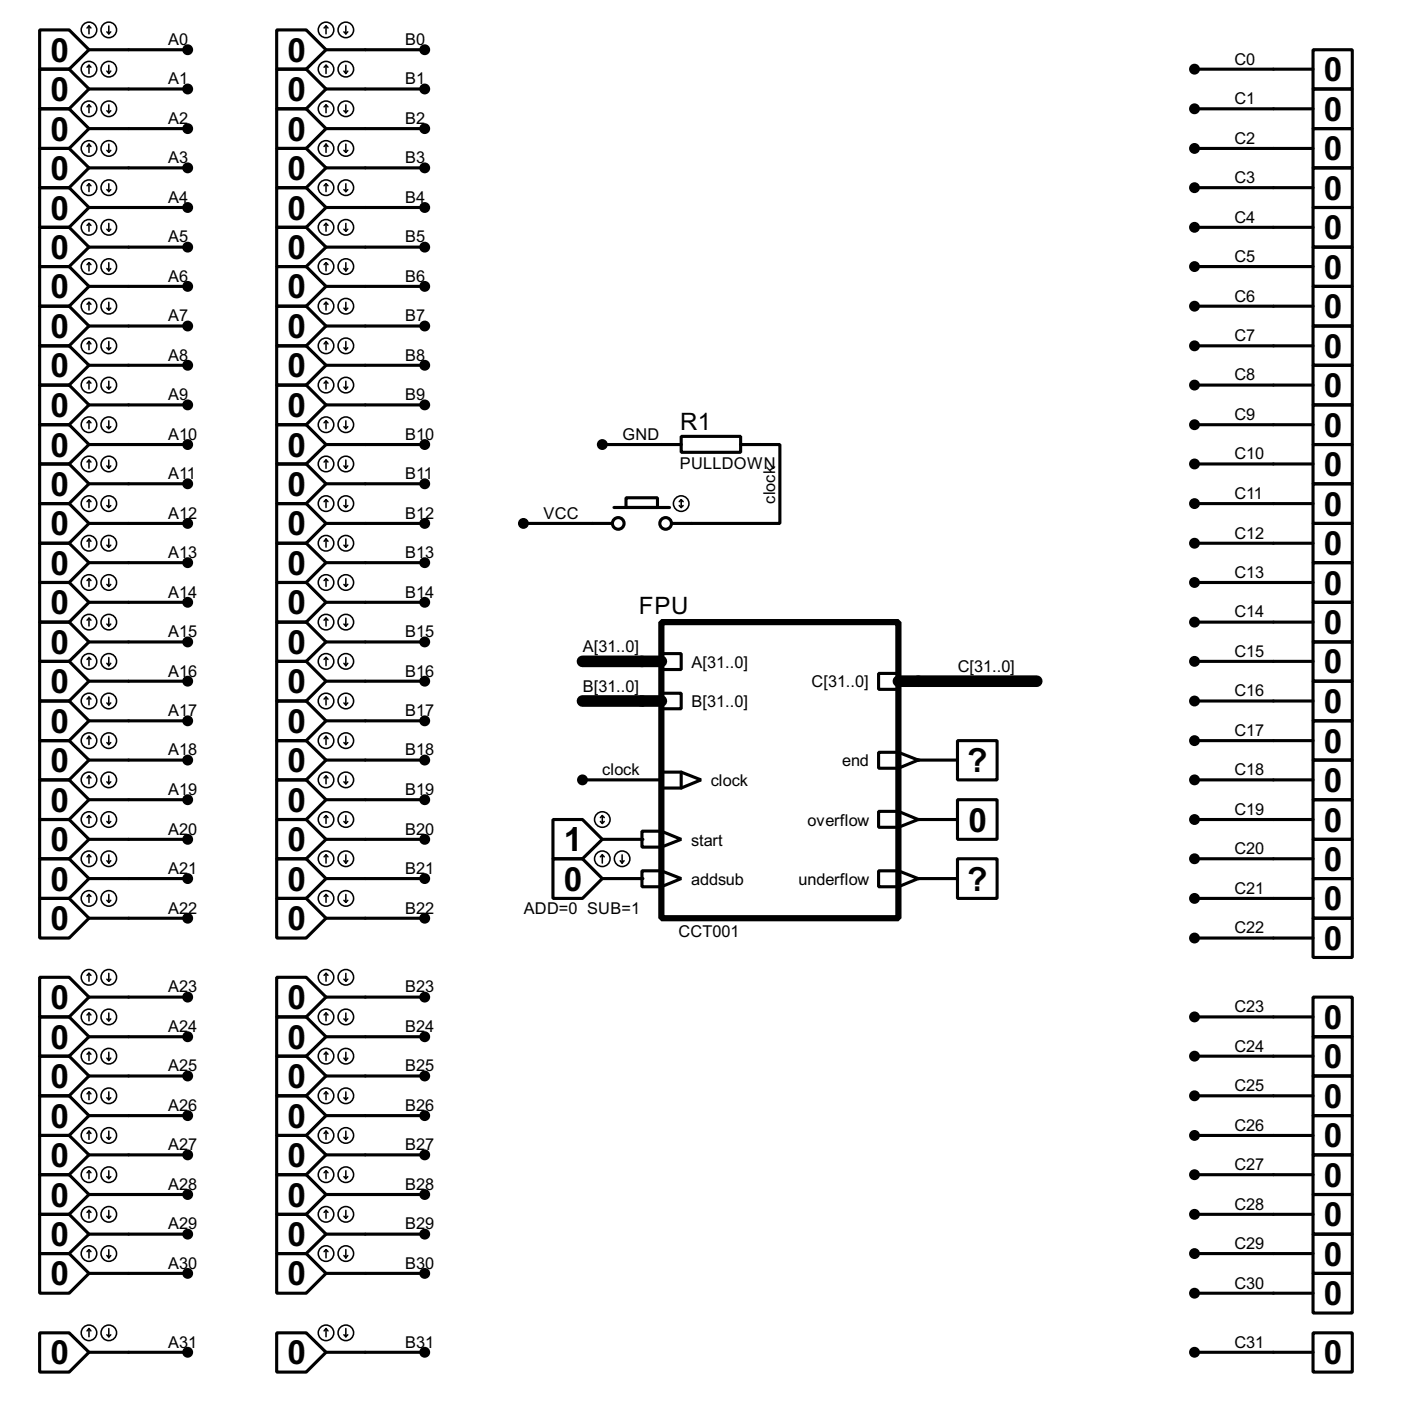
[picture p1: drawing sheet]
<svg xmlns="http://www.w3.org/2000/svg" width="180mm" height="180mm" viewBox="0 0 180 180" stroke-linecap="round" stroke-linejoin="round" font-family="sans-serif">
<path d="M75 85.1h10.1M75 90.2h10.1M115.6 87.7h17.8" fill="none" stroke="#000" stroke-width="1.5"/>
<g fill="none" stroke="#000" stroke-width=".4">
<path d="M5.1 3.9h3.8l2.6 2.5-2.6 2.5h-3.8zM5.1 8.9h3.8l2.6 2.6-2.6 2.5h-3.8zM5.1 14h3.8l2.6 2.6-2.6 2.5h-3.8zM5.1 19.1h3.8l2.6 2.5-2.6 2.6h-3.8zM11.5 6.4h12.7M11.5 11.5h12.7M11.5 16.6h12.7M35.6 3.9h3.8l2.6 2.5-2.6 2.5h-3.8zM35.6 8.9h3.8l2.6 2.6-2.6 2.5h-3.8zM35.6 14h3.8l2.6 2.6-2.6 2.5h-3.8zM35.6 19.1h3.8l2.6 2.5-2.6 2.6h-3.8zM42 6.4h12.7"/>
<path d="M42 11.5h12.7M42 16.6h12.7M153.7 8.9h15.3M153.7 14h15.3M153.7 19.1h15.3M169 6.4h5v5.1h-5zM169 11.5h5v5.1h-5zM169 16.6h5v5h-5zM5.1 24.2h3.8l2.6 2.5-2.6 2.6h-3.8zM5.1 29.3h3.8l2.6 2.5-2.6 2.5h-3.8zM5.1 34.3h3.8l2.6 2.6-2.6 2.5h-3.8zM5.1 39.4h3.8l2.6 2.6-2.6 2.5h-3.8z"/>
<path d="M11.5 21.6h12.7M11.5 26.7h12.7M11.5 31.8h12.7M11.5 36.9h12.7M35.6 24.2h3.8l2.6 2.5-2.6 2.6h-3.8zM35.6 29.3h3.8l2.6 2.5-2.6 2.5h-3.8zM35.6 34.3h3.8l2.6 2.6-2.6 2.5h-3.8zM35.6 39.4h3.8l2.6 2.6-2.6 2.5h-3.8zM42 21.6h12.7M42 26.7h12.7M42 31.8h12.7M42 36.9h12.7"/>
<path d="M153.7 24.2h15.3M153.7 29.3h15.3M153.7 34.3h15.3M153.7 39.4h15.3M169 21.6h5v5.1h-5zM169 26.7h5v5.1h-5zM169 31.8h5v5.1h-5zM169 36.9h5v5.1h-5zM5.1 44.5h3.8l2.6 2.5-2.6 2.6h-3.8zM5.1 49.6h3.8l2.6 2.5-2.6 2.6h-3.8zM5.1 54.7h3.8l2.6 2.5-2.6 2.5h-3.8zM5.1 59.7h3.8l2.6 2.6-2.6 2.5h-3.8z"/>
<path d="M11.5 42h12.7M11.5 47h12.7M11.5 52.1h12.7M11.5 57.2h12.7M35.6 44.5h3.8l2.6 2.5-2.6 2.6h-3.8zM35.6 49.6h3.8l2.6 2.5-2.6 2.6h-3.8zM35.6 54.7h3.8l2.6 2.5-2.6 2.5h-3.8zM35.6 59.7h3.8l2.6 2.6-2.6 2.5h-3.8zM42 42h12.7M42 47h12.7M42 52.1h12.7M42 57.2h12.7"/>
<path d="M77.5 57.2h10.2M87.7 56.2h7.6v2h-7.6zM95.3 57.2h5.1v10.2h-14M153.7 44.5h15.3M153.7 49.6h15.3M153.7 54.7h15.3M153.7 59.7h15.3M169 42h5v5h-5zM169 47h5v5.1h-5zM169 52.1h5v5.1h-5zM169 57.2h5v5.1h-5zM5.1 64.8h3.8l2.6 2.6-2.6 2.5h-3.8z"/>
<path d="M5.1 69.9h3.8l2.6 2.5-2.6 2.6h-3.8zM5.1 75h3.8l2.6 2.5-2.6 2.6h-3.8zM11.5 62.3h12.7M11.5 67.4h12.7M11.5 72.4h12.7M11.5 77.5h12.7M35.6 64.8h3.8l2.6 2.6-2.6 2.5h-3.8zM35.6 69.9h3.8l2.6 2.5-2.6 2.6h-3.8zM35.6 75h3.8l2.6 2.5-2.6 2.6h-3.8zM42 62.3h12.7M42 67.4h12.7M42 72.4h12.7"/>
<path d="M42 77.5h12.7M67.4 67.4h11.4M79 65.3h7.2M80.6 64.1h4v1.2h-4zM153.7 64.8h15.3M153.7 69.9h15.3M153.7 75h15.3M169 62.3h5v5.1h-5zM169 67.4h5v5h-5zM169 72.4h5v5.1h-5zM169 77.5h5v5.1h-5zM5.1 80.1h3.8l2.6 2.5-2.6 2.5h-3.8z"/>
<path d="M5.1 85.1h3.8l2.6 2.6-2.6 2.5h-3.8zM5.1 90.2h3.8l2.6 2.6-2.6 2.5h-3.8zM5.1 95.3h3.8l2.6 2.5-2.6 2.6h-3.8zM11.5 82.6h12.7M11.5 87.7h12.7M11.5 92.8h12.7M11.5 97.8h12.7M35.6 80.1h3.8l2.6 2.5-2.6 2.5h-3.8zM35.6 85.1h3.8l2.6 2.6-2.6 2.5h-3.8zM35.6 90.2h3.8l2.6 2.6-2.6 2.5h-3.8zM35.6 95.3h3.8l2.6 2.5-2.6 2.6h-3.8zM42 82.6h12.7"/>
<path d="M42 87.7h12.7M42 92.8h12.7M42 97.8h12.7M85.1 84.1h2.6v2.1h-2.6zM85.1 89.2h2.6v2h-2.6zM85.1 99.4h2.6l2.5 1-2.5 1h-2.6zM87.7 99.4v2M113.1 86.7h2.5v2h-2.5zM113.1 96.8h2.5l2.6 1-2.6 1.1h-2.5zM115.6 96.8v2.1M118.2 97.8h5M123.2 95.3h5.1v5.1h-5.1z"/>
<path d="M153.7 80.1h15.3M153.7 85.1h15.3M153.7 90.2h15.3M153.7 95.3h15.3M169 82.6h5v5.1h-5zM169 87.7h5v5.1h-5zM169 92.8h5v5h-5zM169 97.8h5v5.1h-5zM5.1 100.4h3.8l2.6 2.5-2.6 2.6h-3.8zM5.1 105.5h3.8l2.6 2.5-2.6 2.5h-3.8zM5.1 110.5h3.8l2.6 2.6-2.6 2.5h-3.8zM5.1 115.6h3.8l2.6 2.6-2.6 2.5h-3.8z"/>
<path d="M11.5 102.9h12.7M11.5 108h12.7M11.5 113.1h12.7M11.5 118.2h12.7M35.6 100.4h3.8l2.6 2.5-2.6 2.6h-3.8zM35.6 105.5h3.8l2.6 2.5-2.6 2.5h-3.8zM35.6 110.5h3.8l2.6 2.6-2.6 2.5h-3.8zM35.6 115.6h3.8l2.6 2.6-2.6 2.5h-3.8zM42 102.9h12.7M42 108h12.7M42 113.1h12.7M42 118.2h12.7"/>
<path d="M71.2 105.5h3.8l2.5 2.5-2.5 2.5h-3.8zM71.2 110.5h3.8l2.5 2.6-2.5 2.5h-3.8zM75 100.4h10.1M77.5 108h5.1M77.5 113.1h5.1M82.6 107h2.5l2.6 1-2.6 1h-2.5zM82.6 112.1h2.5l2.6 1-2.6 1h-2.5zM85.1 107v2M85.1 112.1v2M113.1 104.4h2.5l2.6 1.1-2.6 1h-2.5zM113.1 112.1h2.5l2.6 1-2.6 1h-2.5zM115.6 104.4v2.1"/>
<path d="M115.6 112.1v2M118.2 113.1h5M118.2 105.5h5M123.2 102.9h5.1v5.1h-5.1zM123.2 110.5h5.1v5.1h-5.1zM153.7 100.4h15.3M153.7 105.5h15.3M153.7 110.5h15.3M153.7 115.6h15.3M169 102.9h5v5.1h-5zM169 108h5v5.1h-5zM169 113.1h5v5.1h-5z"/>
<path d="M169 118.2h5v5h-5zM5.1 125.8h3.8l2.6 2.5-2.6 2.6h-3.8zM5.1 130.9h3.8l2.6 2.5-2.6 2.5h-3.8zM5.1 135.9h3.8l2.6 2.6-2.6 2.5h-3.8zM11.5 128.3h12.7M11.5 133.4h12.7M11.5 138.5h12.7M35.6 125.8h3.8l2.6 2.5-2.6 2.6h-3.8zM35.6 130.9h3.8l2.6 2.5-2.6 2.5h-3.8zM35.6 135.9h3.8l2.6 2.6-2.6 2.5h-3.8zM42 128.3h12.7M42 133.4h12.7"/>
<path d="M42 138.5h12.7M153.7 120.7h15.3M153.7 130.9h15.3M153.7 135.9h15.3M169 128.3h5v5.1h-5zM169 133.4h5v5.1h-5zM169 138.5h5v5.1h-5zM5.1 141h3.8l2.6 2.6-2.6 2.5h-3.8zM5.1 146.1h3.8l2.6 2.5-2.6 2.6h-3.8zM5.1 151.2h3.8l2.6 2.5-2.6 2.6h-3.8zM5.1 156.3h3.8l2.6 2.5-2.6 2.5h-3.8zM11.5 143.6h12.7"/>
<path d="M11.5 148.6h12.7M11.5 153.7h12.7M11.5 158.8h12.7M35.6 141h3.8l2.6 2.6-2.6 2.5h-3.8zM35.6 146.1h3.8l2.6 2.5-2.6 2.6h-3.8zM35.6 151.2h3.8l2.6 2.5-2.6 2.6h-3.8zM35.6 156.3h3.8l2.6 2.5-2.6 2.5h-3.8zM42 143.6h12.7M42 148.6h12.7M42 153.7h12.7M42 158.8h12.7M153.7 141h15.3"/>
<path d="M153.7 146.1h15.3M153.7 151.2h15.3M153.7 156.3h15.3M169 143.6h5v5h-5zM169 148.6h5v5.1h-5zM169 153.7h5v5.1h-5zM169 158.8h5v5.1h-5zM5.1 161.3h3.8l2.6 2.6-2.6 2.5h-3.8zM5.1 171.5h3.8l2.6 2.5-2.6 2.6h-3.8zM11.5 163.9h12.7M11.5 174h12.7M35.6 161.3h3.8l2.6 2.6-2.6 2.5h-3.8z"/>
<path d="M35.6 171.5h3.8l2.6 2.5-2.6 2.6h-3.8zM42 163.9h12.7M42 174h12.7M153.7 174h15.3M153.7 161.3h15.3M153.7 166.4h15.3M169 163.9h5v5.1h-5zM169 171.5h5v5.1h-5z"/>
<circle cx="79.5" cy="67.4" r=".75"/>
<circle cx="85.6" cy="67.4" r=".75"/>
</g>
<g fill="#000">
<circle cx="118.2" cy="97.8" r=".2"/>
<circle cx="82.6" cy="108" r=".2"/>
<circle cx="82.6" cy="113.1" r=".2"/>
<circle cx="118.2" cy="105.5" r=".2"/>
<circle cx="118.2" cy="113.1" r=".2"/>
</g>
<g fill="none" stroke="#000" stroke-width=".2">
<path d="M11.5 3.4l-.3 .2M11.5 3.4l.2 .2M11.5 3.4v1M11.5 8.4v1.1M11.5 13.5v1M11.5 18.6v1M11.5 8.4l-.3 .3M11.5 8.4l.2 .3M11.5 13.5l-.3 .3M11.5 13.5l.2 .3M11.5 18.6l-.3 .3M11.5 18.6l.2 .3"/>
<path d="M13.8 4.1l.2 .3M13.8 9.2l.2 .3M13.8 14.3l.2 .2M13.8 19.4l.2 .2M14 3.4v1M14 8.4v1.1M14 13.5v1M14 18.6v1M14.3 4.1l-.3 .3M14.3 9.2l-.3 .3M14.3 14.3l-.3 .2M14.3 19.4l-.3 .2"/>
<path d="M42 8.4l-.3 .3M42 3.4l-.3 .2M42 3.4l.2 .2M42 3.4v1M42 8.4v1.1M42 13.5v1M42 18.6v1M42 8.4l.2 .3M42 13.5l-.3 .3M42 13.5l.2 .3M42 18.6l-.3 .3M42 18.6l.2 .3"/>
<path d="M44.3 4.1l.2 .3M44.3 9.2l.2 .3M44.3 14.3l.2 .2M44.3 19.4l.2 .2M44.5 3.4v1M44.5 8.4v1.1M44.5 13.5v1M44.5 18.6v1M44.8 14.3l-.3 .2M44.8 4.1l-.3 .3M44.8 9.2l-.3 .3M44.8 19.4l-.3 .2"/>
<path d="M11.5 23.7v1M11.5 28.8v1M11.5 33.8v1.1M11.5 38.9v1M11.5 23.7l-.3 .2M11.5 23.7l.2 .2M11.5 28.8l-.3 .2M11.5 28.8l.2 .2M11.5 33.8l-.3 .3M11.5 33.8l.2 .3M11.5 38.9l-.3 .3M11.5 38.9l.2 .3"/>
<path d="M13.8 24.4l.2 .3M13.8 29.5l.2 .3M13.8 34.6l.2 .3M13.8 39.7l.2 .2M14 23.7v1M14 28.8v1M14 33.8v1.1M14 38.9v1M14.3 24.4l-.3 .3M14.3 29.5l-.3 .3M14.3 34.6l-.3 .3M14.3 39.7l-.3 .2"/>
<path d="M42 23.7l-.3 .2M42 33.8l-.3 .3M42 23.7v1M42 28.8v1M42 33.8v1.1M42 38.9v1M42 23.7l.2 .2M42 28.8l-.3 .2M42 28.8l.2 .2M42 33.8l.2 .3M42 38.9l-.3 .3M42 38.9l.2 .3"/>
<path d="M44.3 24.4l.2 .3M44.3 29.5l.2 .3M44.3 34.6l.2 .3M44.3 39.7l.2 .2M44.5 23.7v1M44.5 28.8v1M44.5 33.8v1.1M44.5 38.9v1M44.8 24.4l-.3 .3M44.8 39.7l-.3 .2M44.8 29.5l-.3 .3M44.8 34.6l-.3 .3"/>
<path d="M11.5 44v1M11.5 49.1v1M11.5 54.2v1M11.5 59.2v1.1M11.5 44l-.3 .3M11.5 44l.2 .3M11.5 49.1l-.3 .2M11.5 49.1l.2 .2M11.5 54.2l-.3 .2M11.5 54.2l.2 .2M11.5 59.2l-.3 .3M11.5 59.2l.2 .3"/>
<path d="M13.8 44.8l.2 .2M13.8 49.8l.2 .3M13.8 54.9l.2 .3M13.8 60l.2 .3M14 44v1M14 49.1v1M14 54.2v1M14 59.2v1.1M14.3 44.8l-.3 .2M14.3 49.8l-.3 .3M14.3 54.9l-.3 .3M14.3 60l-.3 .3"/>
<path d="M42 59.2l.2 .3M42 49.1l-.3 .2M42 59.2l-.3 .3M42 44v1M42 49.1v1M42 54.2v1M42 59.2v1.1M42 44l-.3 .3M42 44l.2 .3M42 49.1l.2 .2M42 54.2l-.3 .2M42 54.2l.2 .2"/>
<path d="M44.3 44.8l.2 .2M44.3 49.8l.2 .3M44.3 54.9l.2 .3M44.3 60l.2 .3M44.5 44v1M44.5 49.1v1M44.5 54.2v1M44.5 59.2v1.1M44.8 49.8l-.3 .3M44.8 44.8l-.3 .2M44.8 54.9l-.3 .3M44.8 60l-.3 .3"/>
<path d="M11.5 64.3v1M11.5 69.4v1M11.5 74.5v1M11.5 79.6v1M11.5 64.3l-.3 .3M11.5 64.3l.2 .3M11.5 69.4l-.3 .3M11.5 69.4l.2 .3M11.5 74.5l-.3 .2M11.5 74.5l.2 .2M11.5 79.6l-.3 .2M11.5 79.6l.2 .2"/>
<path d="M13.8 65.1l.2 .2M13.8 70.2l.2 .2M13.8 75.2l.2 .3M14 64.3v1M14 69.4v1M14 74.5v1M14 79.6v1M14.3 65.1l-.3 .2M14.3 70.2l-.3 .2M14.3 75.2l-.3 .3M42 64.3v1M42 69.4v1"/>
<path d="M42 74.5v1M42 79.6v1M42 64.3l-.3 .3M42 64.3l.2 .3M42 69.4l-.3 .3M42 69.4l.2 .3M42 74.5l-.3 .2M42 74.5l.2 .2M42 79.6l-.3 .2M42 79.6l.2 .2M44.3 65.1l.2 .2M44.3 70.2l.2 .2"/>
<path d="M44.3 75.2l.2 .3M44.5 64.3v1M44.5 69.4v1M44.5 74.5v1M44.5 79.6v1M44.8 65.1l-.3 .2M44.8 70.2l-.3 .2M44.8 75.2l-.3 .3M87.4 65.1l.3 .2M87.7 64.3l-.3 .3M87.7 64.3v1M87.7 64.3l.2 .3"/>
<path d="M87.9 65.1l-.2 .2M11.5 84.6v1.1M11.5 89.7v1M11.5 94.8v1M11.5 99.9v1M11.5 84.6l-.3 .3M11.5 84.6l.2 .3M11.5 89.7l-.3 .3M11.5 89.7l.2 .3M11.5 94.8l-.3 .3M11.5 94.8l.2 .3M11.5 99.9l-.3 .2"/>
<path d="M11.5 99.9l.2 .2M13.8 80.3l.2 .3M13.8 85.4l.2 .3M13.8 90.5l.2 .2M13.8 95.6l.2 .2M14 84.6v1.1M14 89.7v1M14 94.8v1M14 99.9v1M14.3 80.3l-.3 .3M14.3 85.4l-.3 .3M14.3 90.5l-.3 .2"/>
<path d="M14.3 95.6l-.3 .2M42 84.6l.2 .3M42 84.6v1.1M42 89.7v1M42 94.8v1M42 99.9v1M42 84.6l-.3 .3M42 89.7l-.3 .3M42 89.7l.2 .3M42 94.8l-.3 .3M42 94.8l.2 .3M42 99.9l-.3 .2"/>
<path d="M42 99.9l.2 .2M44.3 80.3l.2 .3M44.3 85.4l.2 .3M44.3 90.5l.2 .2M44.3 95.6l.2 .2M44.5 84.6v1.1M44.5 89.7v1M44.5 94.8v1M44.5 99.9v1M44.8 80.3l-.3 .3M44.8 85.4l-.3 .3M44.8 90.5l-.3 .2"/>
<path d="M44.8 95.6l-.3 .2M11.5 105v1M11.5 110v1.1M11.5 115.1v1M11.5 105l-.3 .2M11.5 105l.2 .2M11.5 110l-.3 .3M11.5 110l.2 .3M11.5 115.1l-.3 .3M11.5 115.1l.2 .3M13.8 100.6l.2 .3M13.8 105.7l.2 .3"/>
<path d="M13.8 110.8l.2 .3M13.8 115.9l.2 .2M14 105v1M14 110v1.1M14 115.1v1M14.3 100.6l-.3 .3M14.3 105.7l-.3 .3M14.3 110.8l-.3 .3M14.3 115.9l-.3 .2M42 110l-.3 .3M42 105v1M42 110v1.1"/>
<path d="M42 115.1v1M42 105l-.3 .2M42 105l.2 .2M42 110l.2 .3M42 115.1l-.3 .3M42 115.1l.2 .3M44.3 100.6l.2 .3M44.3 105.7l.2 .3M44.3 110.8l.2 .3M44.3 115.9l.2 .2M44.5 105v1M44.5 110v1.1"/>
<path d="M44.5 115.1v1M44.8 100.6l-.3 .3M44.8 115.9l-.3 .2M44.8 105.7l-.3 .3M44.8 110.8l-.3 .3M77.3 105.7l.2 .3M77.5 105l-.2 .2M77.5 105v1M77.5 110v1.1M77.5 105l.3 .2M77.5 110l-.2 .3M77.5 110l.3 .3"/>
<path d="M77.8 105.7l-.3 .3M79.8 110.8l.3 .3M80.1 110v1.1M80.3 110.8l-.2 .3M11.5 125.3v1M11.5 130.4v1M11.5 135.4v1.1M11.5 125.3l-.3 .2M11.5 125.3l.2 .2M11.5 130.4l-.3 .2M11.5 130.4l.2 .2M11.5 135.4l-.3 .3"/>
<path d="M11.5 135.4l.2 .3M13.8 126l.2 .3M13.8 131.1l.2 .3M13.8 136.2l.2 .3M14 125.3v1M14 130.4v1M14 135.4v1.1M14.3 126l-.3 .3M14.3 131.1l-.3 .3M14.3 136.2l-.3 .3M42 125.3l-.3 .2M42 125.3v1"/>
<path d="M42 130.4v1M42 135.4v1.1M42 125.3l.2 .2M42 130.4l-.3 .2M42 130.4l.2 .2M42 135.4l-.3 .3M42 135.4l.2 .3M44.3 126l.2 .3M44.3 131.1l.2 .3M44.3 136.2l.2 .3M44.5 125.3v1M44.5 130.4v1"/>
<path d="M44.5 135.4v1.1M44.8 126l-.3 .3M44.8 131.1l-.3 .3M44.8 136.2l-.3 .3M11.5 140.5v1M11.5 145.6v1M11.5 150.7v1M11.5 155.8v1M11.5 140.5l-.3 .3M11.5 140.5l.2 .3M11.5 145.6l-.3 .3M11.5 145.6l.2 .3"/>
<path d="M11.5 150.7l-.3 .2M11.5 150.7l.2 .2M11.5 155.8l-.3 .2M11.5 155.8l.2 .2M13.8 141.3l.2 .2M13.8 146.4l.2 .2M13.8 151.4l.2 .3M13.8 156.5l.2 .3M14 140.5v1M14 145.6v1M14 150.7v1M14 155.8v1"/>
<path d="M14.3 141.3l-.3 .2M14.3 146.4l-.3 .2M14.3 151.4l-.3 .3M14.3 156.5l-.3 .3M42 140.5v1M42 145.6v1M42 150.7v1M42 155.8v1M42 140.5l-.3 .3M42 140.5l.2 .3M42 145.6l-.3 .3M42 145.6l.2 .3"/>
<path d="M42 150.7l-.3 .2M42 150.7l.2 .2M42 155.8l-.3 .2M42 155.8l.2 .2M44.3 141.3l.2 .2M44.3 146.4l.2 .2M44.3 151.4l.2 .3M44.3 156.5l.2 .3M44.5 140.5v1M44.5 145.6v1M44.5 150.7v1M44.5 155.8v1"/>
<path d="M44.8 141.3l-.3 .2M44.8 146.4l-.3 .2M44.8 151.4l-.3 .3M44.8 156.5l-.3 .3M11.5 160.8v1.1M11.5 171v1M11.5 160.8l-.3 .3M11.5 160.8l.2 .3M11.5 171l-.3 .3M11.5 171l.2 .3M13.8 161.6l.2 .3M13.8 171.8l.2 .2"/>
<path d="M14 160.8v1.1M14 171v1M14.3 161.6l-.3 .3M14.3 171.8l-.3 .2M42 160.8v1.1M42 171v1M42 160.8l-.3 .3M42 160.8l.2 .3M42 171l-.3 .3M42 171l.2 .3M44.3 161.6l.2 .3M44.3 171.8l.2 .2"/>
<path d="M44.5 160.8v1.1M44.5 171v1M44.8 161.6l-.3 .3M44.8 171.8l-.3 .2"/>
<circle cx="11.4" cy="8.9" r="1"/>
<circle cx="11.4" cy="3.9" r="1"/>
<circle cx="11.4" cy="19.1" r="1"/>
<circle cx="11.4" cy="14" r="1"/>
<circle cx="14" cy="8.9" r="1"/>
<circle cx="14" cy="3.9" r="1"/>
<circle cx="14" cy="19.1" r="1"/>
<circle cx="14" cy="14" r="1"/>
<circle cx="41.9" cy="8.9" r="1"/>
<circle cx="41.9" cy="3.9" r="1"/>
<circle cx="41.9" cy="19.1" r="1"/>
<circle cx="41.9" cy="14" r="1"/>
<circle cx="44.5" cy="8.9" r="1"/>
<circle cx="44.5" cy="3.9" r="1"/>
<circle cx="44.5" cy="14" r="1"/>
<circle cx="44.5" cy="19.1" r="1"/>
<circle cx="11.4" cy="29.3" r="1"/>
<circle cx="11.4" cy="34.3" r="1"/>
<circle cx="11.4" cy="39.4" r="1"/>
<circle cx="11.4" cy="24.2" r="1"/>
<circle cx="14" cy="39.4" r="1"/>
<circle cx="14" cy="29.3" r="1"/>
<circle cx="14" cy="34.3" r="1"/>
<circle cx="14" cy="24.2" r="1"/>
<circle cx="41.9" cy="34.3" r="1"/>
<circle cx="41.9" cy="39.4" r="1"/>
<circle cx="41.9" cy="29.3" r="1"/>
<circle cx="41.9" cy="24.2" r="1"/>
<circle cx="44.5" cy="29.3" r="1"/>
<circle cx="44.5" cy="34.3" r="1"/>
<circle cx="44.5" cy="39.4" r="1"/>
<circle cx="44.5" cy="24.2" r="1"/>
<circle cx="11.4" cy="49.6" r="1"/>
<circle cx="11.4" cy="44.5" r="1"/>
<circle cx="11.4" cy="54.7" r="1"/>
<circle cx="11.4" cy="59.7" r="1"/>
<circle cx="14" cy="49.6" r="1"/>
<circle cx="14" cy="44.5" r="1"/>
<circle cx="14" cy="59.7" r="1"/>
<circle cx="14" cy="54.7" r="1"/>
<circle cx="41.9" cy="49.6" r="1"/>
<circle cx="41.9" cy="44.5" r="1"/>
<circle cx="41.9" cy="59.7" r="1"/>
<circle cx="41.9" cy="54.7" r="1"/>
<circle cx="44.5" cy="49.6" r="1"/>
<circle cx="44.5" cy="44.5" r="1"/>
<circle cx="44.5" cy="59.7" r="1"/>
<circle cx="44.5" cy="54.7" r="1"/>
<circle cx="11.4" cy="64.8" r="1"/>
<circle cx="11.4" cy="69.9" r="1"/>
<circle cx="11.4" cy="75" r="1"/>
<circle cx="14" cy="64.8" r="1"/>
<circle cx="14" cy="69.9" r="1"/>
<circle cx="14" cy="75" r="1"/>
<circle cx="41.9" cy="64.8" r="1"/>
<circle cx="41.9" cy="69.9" r="1"/>
<circle cx="41.9" cy="75" r="1"/>
<circle cx="44.5" cy="64.8" r="1"/>
<circle cx="44.5" cy="75" r="1"/>
<circle cx="44.5" cy="69.9" r="1"/>
<circle cx="87.6" cy="64.8" r="1"/>
<circle cx="11.4" cy="95.3" r="1"/>
<circle cx="11.4" cy="85.1" r="1"/>
<circle cx="11.4" cy="90.2" r="1"/>
<circle cx="11.4" cy="80.1" r="1"/>
<circle cx="14" cy="95.3" r="1"/>
<circle cx="14" cy="80.1" r="1"/>
<circle cx="14" cy="85.1" r="1"/>
<circle cx="14" cy="90.2" r="1"/>
<circle cx="41.9" cy="95.3" r="1"/>
<circle cx="41.9" cy="85.1" r="1"/>
<circle cx="41.9" cy="80.1" r="1"/>
<circle cx="41.9" cy="90.2" r="1"/>
<circle cx="44.5" cy="90.2" r="1"/>
<circle cx="44.5" cy="80.1" r="1"/>
<circle cx="44.5" cy="85.1" r="1"/>
<circle cx="44.5" cy="95.3" r="1"/>
<circle cx="11.4" cy="105.5" r="1"/>
<circle cx="11.4" cy="115.6" r="1"/>
<circle cx="11.4" cy="100.4" r="1"/>
<circle cx="11.4" cy="110.5" r="1"/>
<circle cx="14" cy="105.5" r="1"/>
<circle cx="14" cy="115.6" r="1"/>
<circle cx="14" cy="100.4" r="1"/>
<circle cx="14" cy="110.5" r="1"/>
<circle cx="41.9" cy="110.5" r="1"/>
<circle cx="41.9" cy="115.6" r="1"/>
<circle cx="41.9" cy="105.5" r="1"/>
<circle cx="41.9" cy="100.4" r="1"/>
<circle cx="44.5" cy="110.5" r="1"/>
<circle cx="44.5" cy="105.5" r="1"/>
<circle cx="44.5" cy="115.6" r="1"/>
<circle cx="44.5" cy="100.4" r="1"/>
<circle cx="77.5" cy="105.5" r="1"/>
<circle cx="77.5" cy="110.5" r="1"/>
<circle cx="80" cy="110.5" r="1"/>
<circle cx="11.4" cy="135.9" r="1"/>
<circle cx="11.4" cy="125.8" r="1"/>
<circle cx="11.4" cy="130.9" r="1"/>
<circle cx="14" cy="125.8" r="1"/>
<circle cx="14" cy="135.9" r="1"/>
<circle cx="14" cy="130.9" r="1"/>
<circle cx="41.9" cy="135.9" r="1"/>
<circle cx="41.9" cy="130.9" r="1"/>
<circle cx="41.9" cy="125.8" r="1"/>
<circle cx="44.5" cy="130.9" r="1"/>
<circle cx="44.5" cy="135.9" r="1"/>
<circle cx="44.5" cy="125.8" r="1"/>
<circle cx="11.4" cy="156.3" r="1"/>
<circle cx="11.4" cy="146.1" r="1"/>
<circle cx="11.4" cy="141" r="1"/>
<circle cx="11.4" cy="151.2" r="1"/>
<circle cx="14" cy="151.2" r="1"/>
<circle cx="14" cy="146.1" r="1"/>
<circle cx="14" cy="141" r="1"/>
<circle cx="14" cy="156.3" r="1"/>
<circle cx="41.9" cy="156.3" r="1"/>
<circle cx="41.9" cy="151.2" r="1"/>
<circle cx="41.9" cy="146.1" r="1"/>
<circle cx="41.9" cy="141" r="1"/>
<circle cx="44.5" cy="151.2" r="1"/>
<circle cx="44.5" cy="146.1" r="1"/>
<circle cx="44.5" cy="141" r="1"/>
<circle cx="44.5" cy="156.3" r="1"/>
<circle cx="11.4" cy="171.5" r="1"/>
<circle cx="11.4" cy="161.3" r="1"/>
<circle cx="14" cy="171.5" r="1"/>
<circle cx="14" cy="161.3" r="1"/>
<circle cx="41.9" cy="171.5" r="1"/>
<circle cx="41.9" cy="161.3" r="1"/>
<circle cx="44.5" cy="171.5" r="1"/>
<circle cx="44.5" cy="161.3" r="1"/>
</g>
<g fill="#000" stroke="#000" stroke-width=".4">
<circle cx="24.1" cy="16.6" r=".5"/>
<circle cx="24.1" cy="6.4" r=".5"/>
<circle cx="24.1" cy="11.5" r=".5"/>
<circle cx="54.6" cy="16.6" r=".5"/>
<circle cx="54.6" cy="6.4" r=".5"/>
<circle cx="54.6" cy="11.5" r=".5"/>
<circle cx="153.7" cy="14" r=".5"/>
<circle cx="153.7" cy="19.1" r=".5"/>
<circle cx="153.7" cy="8.9" r=".5"/>
<circle cx="24.1" cy="21.6" r=".5"/>
<circle cx="24.1" cy="26.7" r=".5"/>
<circle cx="24.1" cy="31.8" r=".5"/>
<circle cx="24.1" cy="36.9" r=".5"/>
<circle cx="54.6" cy="21.6" r=".5"/>
<circle cx="54.6" cy="36.9" r=".5"/>
<circle cx="54.6" cy="31.8" r=".5"/>
<circle cx="54.6" cy="26.7" r=".5"/>
<circle cx="153.7" cy="24.2" r=".5"/>
<circle cx="153.7" cy="29.3" r=".5"/>
<circle cx="153.7" cy="34.3" r=".5"/>
<circle cx="153.7" cy="39.4" r=".5"/>
<circle cx="24.1" cy="47" r=".5"/>
<circle cx="24.1" cy="52.1" r=".5"/>
<circle cx="24.1" cy="57.2" r=".5"/>
<circle cx="24.1" cy="42" r=".5"/>
<circle cx="54.6" cy="42" r=".5"/>
<circle cx="54.6" cy="57.2" r=".5"/>
<circle cx="54.6" cy="52.1" r=".5"/>
<circle cx="54.6" cy="47" r=".5"/>
<circle cx="77.5" cy="57.2" r=".5"/>
<circle cx="153.7" cy="44.5" r=".5"/>
<circle cx="153.7" cy="49.6" r=".5"/>
<circle cx="153.7" cy="54.7" r=".5"/>
<circle cx="153.7" cy="59.7" r=".5"/>
<circle cx="24.1" cy="67.4" r=".5"/>
<circle cx="24.1" cy="62.3" r=".5"/>
<circle cx="24.1" cy="72.4" r=".5"/>
<circle cx="24.1" cy="77.5" r=".5"/>
<circle cx="54.6" cy="67.4" r=".5"/>
<circle cx="54.6" cy="62.3" r=".5"/>
<circle cx="54.6" cy="72.4" r=".5"/>
<circle cx="54.6" cy="77.5" r=".5"/>
<circle cx="67.3" cy="67.4" r=".5"/>
<circle cx="153.7" cy="64.8" r=".5"/>
<circle cx="153.7" cy="69.9" r=".5"/>
<circle cx="153.7" cy="75" r=".5"/>
<circle cx="24.1" cy="82.6" r=".5"/>
<circle cx="24.1" cy="92.8" r=".5"/>
<circle cx="24.1" cy="97.8" r=".5"/>
<circle cx="24.1" cy="87.7" r=".5"/>
<circle cx="54.6" cy="92.8" r=".5"/>
<circle cx="54.6" cy="82.6" r=".5"/>
<circle cx="54.6" cy="87.7" r=".5"/>
<circle cx="54.6" cy="97.8" r=".5"/>
<circle cx="153.7" cy="85.1" r=".5"/>
<circle cx="153.7" cy="90.2" r=".5"/>
<circle cx="153.7" cy="95.3" r=".5"/>
<circle cx="153.7" cy="80.1" r=".5"/>
<circle cx="24.1" cy="102.9" r=".5"/>
<circle cx="24.1" cy="118.2" r=".5"/>
<circle cx="24.1" cy="113.1" r=".5"/>
<circle cx="24.1" cy="108" r=".5"/>
<circle cx="54.6" cy="102.9" r=".5"/>
<circle cx="54.6" cy="108" r=".5"/>
<circle cx="54.6" cy="118.2" r=".5"/>
<circle cx="54.6" cy="113.1" r=".5"/>
<circle cx="74.9" cy="100.4" r=".5"/>
<circle cx="153.7" cy="115.6" r=".5"/>
<circle cx="153.7" cy="110.5" r=".5"/>
<circle cx="153.7" cy="105.5" r=".5"/>
<circle cx="153.7" cy="100.4" r=".5"/>
<circle cx="24.1" cy="133.4" r=".5"/>
<circle cx="24.1" cy="138.5" r=".5"/>
<circle cx="24.1" cy="128.3" r=".5"/>
<circle cx="54.6" cy="133.4" r=".5"/>
<circle cx="54.6" cy="138.5" r=".5"/>
<circle cx="54.6" cy="128.3" r=".5"/>
<circle cx="153.7" cy="120.7" r=".5"/>
<circle cx="153.7" cy="130.9" r=".5"/>
<circle cx="153.7" cy="135.9" r=".5"/>
<circle cx="24.1" cy="153.7" r=".5"/>
<circle cx="24.1" cy="143.6" r=".5"/>
<circle cx="24.1" cy="148.6" r=".5"/>
<circle cx="24.1" cy="158.8" r=".5"/>
<circle cx="54.6" cy="143.6" r=".5"/>
<circle cx="54.6" cy="153.7" r=".5"/>
<circle cx="54.6" cy="148.6" r=".5"/>
<circle cx="54.6" cy="158.8" r=".5"/>
<circle cx="153.7" cy="151.2" r=".5"/>
<circle cx="153.7" cy="156.3" r=".5"/>
<circle cx="153.7" cy="141" r=".5"/>
<circle cx="153.7" cy="146.1" r=".5"/>
<circle cx="24.1" cy="174" r=".5"/>
<circle cx="24.1" cy="163.9" r=".5"/>
<circle cx="54.6" cy="174" r=".5"/>
<circle cx="54.6" cy="163.9" r=".5"/>
<circle cx="153.7" cy="161.3" r=".5"/>
<circle cx="153.7" cy="166.4" r=".5"/>
<circle cx="153.7" cy="174" r=".5"/>
</g>
<path d="M85.1 80.1h30.5v38.1h-30.5z" fill="none" stroke="#000" stroke-width=".8"/>
<g font-size="4.8">
<text x="6.5" y="7.9">0</text>
<text x="37" y="7.9">0</text>
<text x="170.4" y="10.4">0</text>
<text x="6.5" y="13">0</text>
<text x="37" y="13">0</text>
<text x="170.4" y="15.5">0</text>
<text x="6.5" y="18.1">0</text>
<text x="6.5" y="23.1">0</text>
<text x="37" y="18.1">0</text>
<text x="37" y="23.1">0</text>
<text x="170.4" y="20.6">0</text>
<text x="6.5" y="28.2">0</text>
<text x="37" y="28.2">0</text>
<text x="170.4" y="25.7">0</text>
<text x="6.5" y="33.3">0</text>
<text x="37" y="33.3">0</text>
<text x="170.4" y="30.8">0</text>
<text x="170.4" y="35.9">0</text>
<text x="6.5" y="38.4">0</text>
<text x="37" y="38.4">0</text>
<text x="170.4" y="40.9">0</text>
<text x="6.5" y="43.5">0</text>
<text x="37" y="43.5">0</text>
<text x="170.4" y="46.1">0</text>
<text x="6.5" y="48.6">0</text>
<text x="6.5" y="53.6">0</text>
<text x="37" y="48.6">0</text>
<text x="37" y="53.6">0</text>
<text x="170.4" y="51.1">0</text>
<text x="6.5" y="58.8">0</text>
<text x="37" y="58.8">0</text>
<text x="170.4" y="56.2">0</text>
<text x="6.5" y="63.8">0</text>
<text x="37" y="63.8">0</text>
<text x="170.4" y="61.3">0</text>
<text x="6.5" y="68.9">0</text>
<text x="37" y="68.9">0</text>
<text x="170.4" y="66.3">0</text>
<text x="170.4" y="71.5">0</text>
<text x="6.5" y="74">0</text>
<text x="37" y="74">0</text>
<text x="170.4" y="76.5">0</text>
<text x="6.5" y="79">0</text>
<text x="37" y="79">0</text>
<text x="170.4" y="81.6">0</text>
<text x="6.5" y="84.2">0</text>
<text x="6.5" y="89.2">0</text>
<text x="37" y="84.2">0</text>
<text x="37" y="89.2">0</text>
<text x="170.4" y="86.7">0</text>
<text x="6.5" y="94.3">0</text>
<text x="37" y="94.3">0</text>
<text x="170.4" y="91.8">0</text>
<text x="6.5" y="99.4">0</text>
<text x="37" y="99.4">0</text>
<text x="124.5" y="99.4">?</text>
<text x="170.4" y="96.9">0</text>
<text x="170.4" y="101.9">0</text>
<text x="6.5" y="104.5">0</text>
<text x="37" y="104.5">0</text>
<text x="124.6" y="107">0</text>
<text x="170.4" y="107">0</text>
<text x="6.5" y="109.6">0</text>
<text x="37" y="109.6">0</text>
<text x="72.6" y="109.6">1</text>
<text x="170.4" y="112.1">0</text>
<text x="6.5" y="114.6">0</text>
<text x="6.5" y="119.7">0</text>
<text x="37" y="114.6">0</text>
<text x="37" y="119.7">0</text>
<text x="72.6" y="114.6">0</text>
<text x="124.5" y="114.6">?</text>
<text x="170.4" y="117.2">0</text>
<text x="170.4" y="122.3">0</text>
<text x="6.5" y="129.9">0</text>
<text x="37" y="129.9">0</text>
<text x="6.5" y="135">0</text>
<text x="37" y="135">0</text>
<text x="170.4" y="132.4">0</text>
<text x="170.4" y="137.5">0</text>
<text x="6.5" y="140">0</text>
<text x="37" y="140">0</text>
<text x="170.4" y="142.6">0</text>
<text x="6.5" y="145.1">0</text>
<text x="37" y="145.1">0</text>
<text x="170.4" y="147.7">0</text>
<text x="6.5" y="150.2">0</text>
<text x="6.5" y="155.3">0</text>
<text x="37" y="150.2">0</text>
<text x="37" y="155.3">0</text>
<text x="170.4" y="152.7">0</text>
<text x="6.5" y="160.4">0</text>
<text x="37" y="160.4">0</text>
<text x="170.4" y="157.8">0</text>
<text x="6.5" y="165.4">0</text>
<text x="37" y="165.4">0</text>
<text x="170.4" y="162.9">0</text>
<text x="170.4" y="168">0</text>
<text x="6.5" y="175.6">0</text>
<text x="37" y="175.6">0</text>
<text x="170.4" y="175.6">0</text>
</g>
<g font-size="3.5">
<text x="87.5" y="55.4">R1</text>
<text x="82.2" y="79">FPU</text>
</g>
<g font-size="2.4">
<text x="21.6" y="5.8">A0</text>
<text x="52.1" y="5.8">B0</text>
<text x="21.6" y="10.9">A1</text>
<text x="52.1" y="10.9">B1</text>
<text x="158.8" y="8.3">C0</text>
<text x="21.6" y="15.9">A2</text>
<text x="52.1" y="15.9">B2</text>
<text x="158.8" y="13.4">C1</text>
<text x="21.6" y="21">A3</text>
<text x="52.1" y="21">B3</text>
<text x="158.8" y="18.5">C2</text>
<text x="158.8" y="23.6">C3</text>
<text x="21.6" y="26.1">A4</text>
<text x="52.1" y="26.1">B4</text>
<text x="158.8" y="28.6">C4</text>
<text x="21.6" y="31.2">A5</text>
<text x="52.1" y="31.2">B5</text>
<text x="158.8" y="33.7">C5</text>
<text x="21.6" y="36.3">A6</text>
<text x="21.6" y="41.3">A7</text>
<text x="52.1" y="36.3">B6</text>
<text x="52.1" y="41.3">B7</text>
<text x="158.8" y="38.8">C6</text>
<text x="21.6" y="46.4">A8</text>
<text x="52.1" y="46.4">B8</text>
<text x="158.8" y="43.9">C7</text>
<text x="21.6" y="51.5">A9</text>
<text x="52.1" y="51.5">B9</text>
<text x="158.8" y="49">C8</text>
<text x="21.6" y="56.6">A10</text>
<text x="52.1" y="56.6">B10</text>
<text x="80.1" y="56.6">GND</text>
<text x="158.8" y="54">C9</text>
<text x="158.8" y="59.1">C10</text>
<text x="21.6" y="61.7">A11</text>
<text x="52.1" y="61.7">B11</text>
<text x="87.5" y="60.4">PULLDOWN</text>
<text x="99.8" y="64.8" transform="rotate(-90 99.8 64.8)">clock</text>
<text x="158.8" y="64.2">C11</text>
<text x="21.6" y="66.7">A12</text>
<text x="21.6" y="71.8">A13</text>
<text x="52.1" y="66.7">B12</text>
<text x="52.1" y="71.8">B13</text>
<text x="69.9" y="66.7">VCC</text>
<text x="158.8" y="69.3">C12</text>
<text x="21.6" y="76.9">A14</text>
<text x="52.1" y="76.9">B14</text>
<text x="158.8" y="74.4">C13</text>
<text x="21.6" y="82">A15</text>
<text x="52.1" y="82">B15</text>
<text x="75" y="84">A[31..0]</text>
<text x="158.8" y="79.5">C14</text>
<text x="21.6" y="87.1">A16</text>
<text x="52.1" y="87.1">B16</text>
<text x="75" y="89.1">B[31..0]</text>
<text x="89" y="85.9">A[31..0]</text>
<text x="104.4" y="88.5">C[31..0]</text>
<text x="123.2" y="86.5">C[31..0]</text>
<text x="158.8" y="84.5">C15</text>
<text x="158.8" y="89.6">C16</text>
<text x="21.6" y="92.2">A17</text>
<text x="52.1" y="92.2">B17</text>
<text x="89" y="91">B[31..0]</text>
<text x="158.8" y="94.7">C17</text>
<text x="21.6" y="97.2">A18</text>
<text x="52.1" y="97.2">B18</text>
<text x="77.5" y="99.8">clock</text>
<text x="91.5" y="101.2">clock</text>
<text x="108.4" y="98.6">end</text>
<text x="158.8" y="99.8">C18</text>
<text x="21.6" y="102.3">A19</text>
<text x="21.6" y="107.4">A20</text>
<text x="52.1" y="102.3">B19</text>
<text x="52.1" y="107.4">B20</text>
<text x="103.9" y="106.3">overflow</text>
<text x="158.8" y="104.9">C19</text>
<text x="21.6" y="112.5">A21</text>
<text x="52.1" y="112.5">B21</text>
<text x="89" y="108.8">start</text>
<text x="89" y="113.9">addsub</text>
<text x="102.8" y="113.9">underflow</text>
<text x="158.8" y="109.9">C20</text>
<text x="21.6" y="117.6">A22</text>
<text x="52.1" y="117.6">B22</text>
<text x="67.4" y="117.6">ADD=0 SUB=1</text>
<text x="158.8" y="115">C21</text>
<text x="87.3" y="120.6">CCT001</text>
<text x="158.8" y="120.1">C22</text>
<text x="21.6" y="127.7">A23</text>
<text x="52.1" y="127.7">B23</text>
<text x="158.8" y="130.3">C23</text>
<text x="21.6" y="132.8">A24</text>
<text x="21.6" y="137.9">A25</text>
<text x="52.1" y="132.8">B24</text>
<text x="52.1" y="137.9">B25</text>
<text x="158.8" y="135.3">C24</text>
<text x="21.6" y="143">A26</text>
<text x="52.1" y="143">B26</text>
<text x="158.8" y="140.4">C25</text>
<text x="21.6" y="148">A27</text>
<text x="52.1" y="148">B27</text>
<text x="158.8" y="145.5">C26</text>
<text x="21.6" y="153.1">A28</text>
<text x="52.1" y="153.1">B28</text>
<text x="158.8" y="150.6">C27</text>
<text x="158.8" y="155.7">C28</text>
<text x="21.6" y="158.2">A29</text>
<text x="52.1" y="158.2">B29</text>
<text x="158.8" y="160.7">C29</text>
<text x="21.6" y="163.3">A30</text>
<text x="52.1" y="163.3">B30</text>
<text x="158.8" y="165.8">C30</text>
<text x="21.6" y="173.4">A31</text>
<text x="52.1" y="173.4">B31</text>
<text x="158.8" y="173.4">C31</text>
</g>
</svg>
